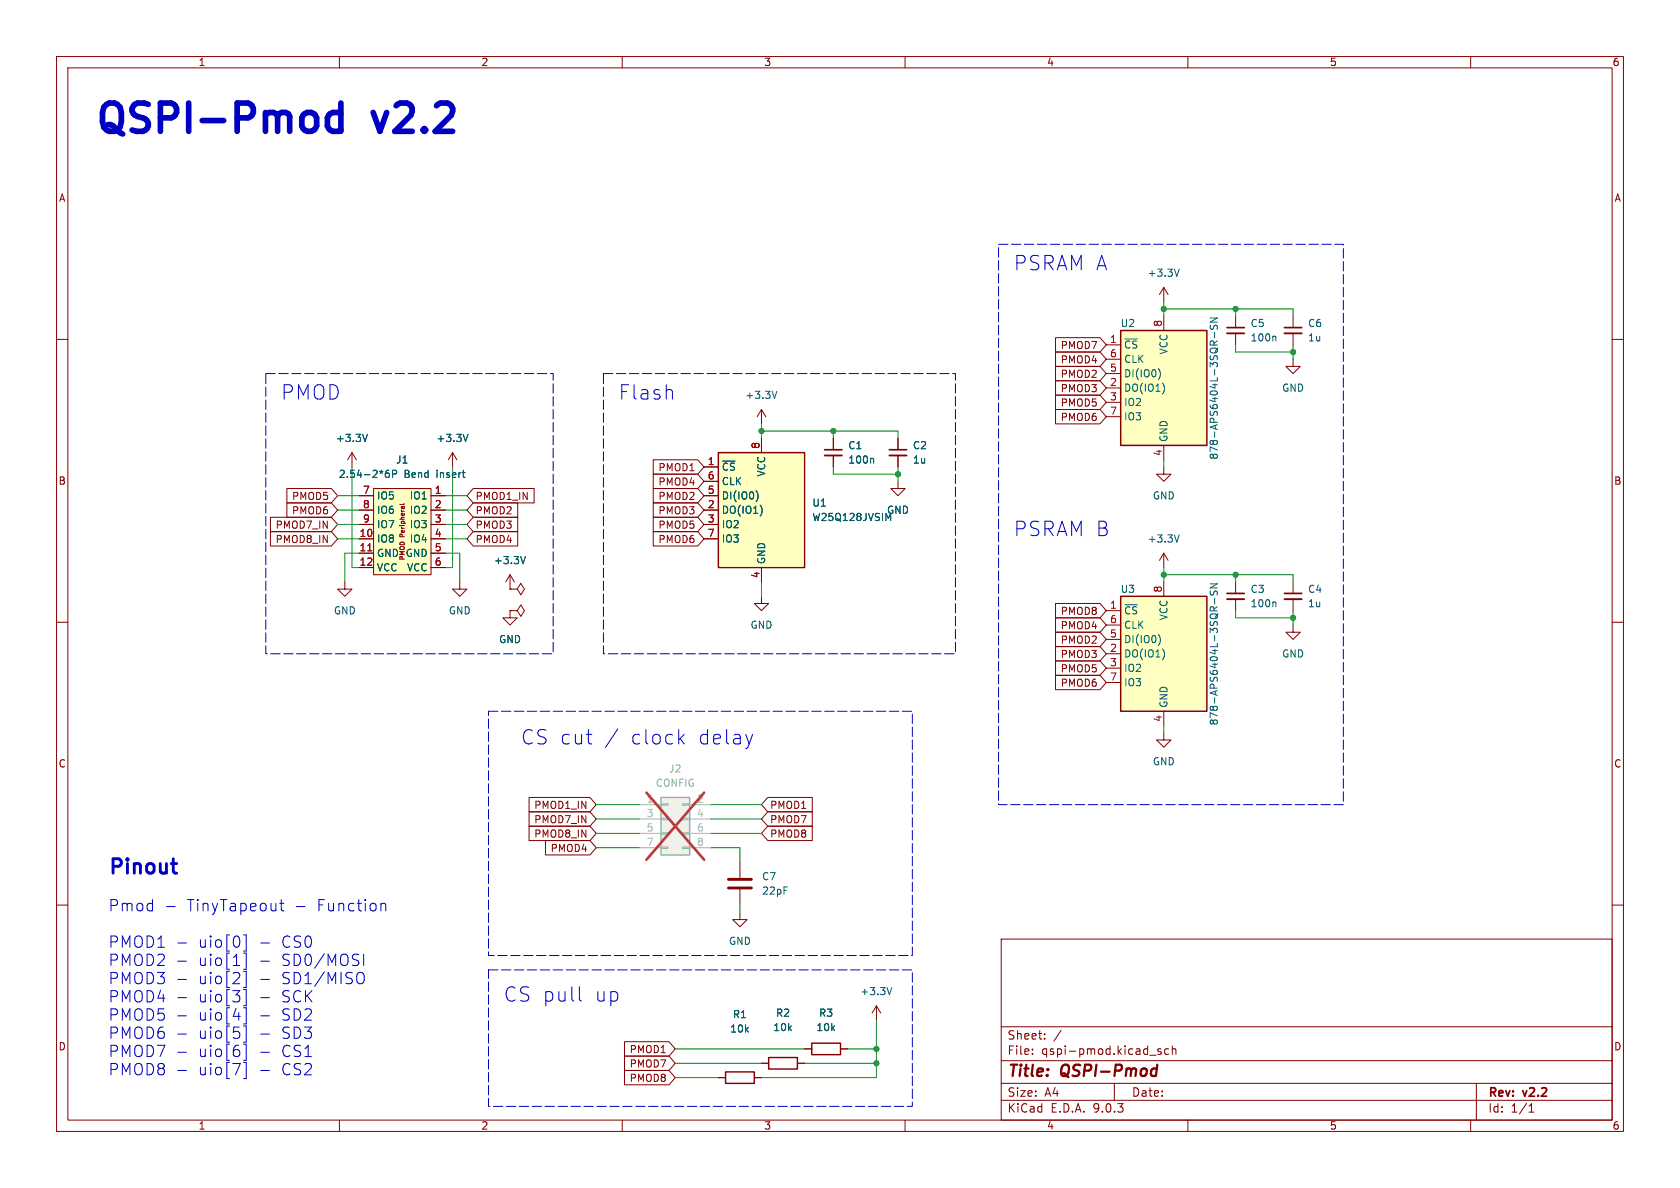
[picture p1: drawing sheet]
<svg xmlns="http://www.w3.org/2000/svg" width="297mm" height="210mm" viewBox="0 0 297 210" stroke-linecap="round" stroke-linejoin="round" font-family="sans-serif">
<g fill="none" stroke="#840000" stroke-width=".18">
<path d="M10 10h277v190h-277zM12 12h273v186h-273zM60 10v2M110 10v2M160 10v2M210 10v2M260 10v2M10 60h2M285 60h2M10 110h2M285 110h2M10 160h2"/>
<path d="M177 166h108v32h-108zM285 160h2M60 198v2M110 198v2M142.2 185.4h1.3M148.6 185.4h1.3M160 198v2M177 194.5h108M177 191.5h108M177 187.5h108M177 181.5h108M182.5 186.3v.1"/>
<path d="M182.5 185.5v.1M184.7 183.6v.1M184.7 182.8v.1M187.6 182.1l-1.3 2M197 191.5v3M203.2 186.5h1.2M205.2 185.5l-.3-.1-.2 .2v.2l.5 .2v.3h-.5M206.6 185.5l-.4-.1-.3 .3v.4l.1 .2h.6M207.2 185.5l.3-.1 .3 .1 .1 .9M207.2 184.9v1.5M210 198v2M260 198v2"/>
<path d="M261 191.5v6.5M270.3 196.6h.9M270.3 195.5l.4-.4v1.5"/>
</g>
<path d="M203.9 188.9l.6 .1M204.4 190.1l-.2 .1M204.6 188.2l-.3 2" fill="none" stroke="#840000" stroke-width=".4"/>
<path d="M143.5 184.4h5.1v2h-5.1z" fill="none" stroke="#840000" stroke-width=".25"/>
<path d="M116.8 141h5.1v10.1h-5.1z" fill="#f0f0f0"/>
<path d="M116.8 141h5.1v10.1h-5.1z" fill="none" stroke="#a1a1a1" stroke-width=".25"/>
<g fill="none" stroke="#a1a1a1" stroke-width=".18">
<path d="M113 142.2h3.8M113 144.8h3.8M113 147.3h3.8M113 149.9h3.8M116.8 142.1h1.3v.3h-1.3zM116.8 144.7h1.3v.2h-1.3zM116.8 147.2h1.3v.2h-1.3zM116.8 149.7h1.3v.3h-1.3zM120.6 142.1h1.3v.3h-1.3zM120.6 144.7h1.3v.2h-1.3zM120.6 147.2h1.3v.2h-1.3zM120.6 149.7h1.3v.3h-1.3z"/>
<path d="M121.9 142.2h3.8M121.9 144.8h3.8M121.9 147.3h3.8M121.9 149.9h3.8"/>
</g>
<path d="M114.3 140.1l10.2 11.9M124.5 140.1l-10.2 11.9" fill="none" stroke="#e12e31" stroke-width=".46"/>
<path d="M198.1 105.4h15.3v20.3h-15.3z" fill="#ffffc2"/>
<path d="M198.1 105.4h15.3v20.3h-15.3zM128.3 189.5h5v2h-5zM135.9 186.9h5.1v2.1h-5.1z" fill="none" stroke="#840000" stroke-width=".25"/>
<g fill="none" stroke="#840000" stroke-width=".18">
<path d="M195.6 108h2.5M195.6 110.5h2.5M195.6 113h2.5M195.6 115.6h2.5M195.6 118.1h2.5M205.7 102.9v2.5M195.6 120.7h2.5M205.7 125.7v2.6M154.9 177.8l-.7 1.3M154.9 177.8l.8 1.3M154.9 177.8v2.5M127 190.5h1.3"/>
<path d="M133.3 190.5h1.3M134.6 188h1.3M141 188h1.2"/>
</g>
<path d="M204.8 112.2a1.49 1.49 0 0 1 0 1.8M205.8 115.2v.9M213.9 107.5l.3-.2h.3l.1 .2M213.9 103.2h1.3l-1.3 .7h1.3M214 104.5l-.1 .5 .2 .1h.3l.3-.5 .3-.1 .2 .2-.1 .5M214.7 105.7v1M215.2 107.3l-.6 .4M157.7 174.6l-.5 1.2" fill="none" stroke="#006464" stroke-width=".18"/>
<path d="M198.1 58.4h15.3v20.3h-15.3z" fill="#ffffc2"/>
<path d="M198.1 58.4h15.3v20.3h-15.3z" fill="none" stroke="#840000" stroke-width=".25"/>
<g fill="none" stroke="#840000" stroke-width=".18">
<path d="M205.7 50.8v2.5M205.7 55.9v2.5M205.7 50.8l-.7 1.3M205.7 50.8l.8 1.3M218.4 55.9v2M218.4 58.9v2.1M228.6 55.9v2M228.6 58.9v2.1M195.6 61h2.5M195.6 63.5h2.5M195.6 66h2.5M195.6 68.6h2.5"/>
<path d="M195.6 71.1h2.5M195.6 73.7h2.5M205.7 78.7v2.6M228.6 63.5v1.3h1.3l-1.3 1.2-1.3-1.2h1.3M158.7 85.1v1.3h1.3l-1.3 1.2-1.2-1.2h1.2M90.2 101.6l-.8 1.3M90.2 101.6l.7 1.3M90.2 101.6v2.5M134.6 105.4v1.3h1.3l-1.3 1.3-1.3-1.3h1.3M218.4 102.9v2M218.4 105.9v2.1M228.6 110.5v1.3h1.3l-1.3 1.2-1.3-1.2h1.3"/>
<path d="M228.6 102.9v2M228.6 105.9v2.1M205.7 129.5v1.3h1.3l-1.3 1.3-1.2-1.3h1.2"/>
</g>
<path d="M208.5 47.6l-.5 1.2M213.9 56.2h1.3l-1.3 .7h1.3M214 57.5l-.1 .5 .2 .1h.3l.3-.5 .3-.1 .2 .2-.1 .5M214.7 58.8v.9M225.4 59.4l.2 .2v.7M204.8 65.2a1.49 1.49 0 0 1 0 1.8M205.8 68.3v.8M213.9 60.5l.3-.2h.3l.1 .2M215.2 60.3l-.6 .4M92.9 98.4l-.4 1.2M225.4 106.4l.2 .2v.7" fill="none" stroke="#006464" stroke-width=".18"/>
<path d="M216.9 57.9h3.1M227.1 57.9h3M216.9 104.9h3.1M227.1 104.9h3" fill="none" stroke="#840000" stroke-width=".3"/>
<path d="M216.9 58.9h3.1M227.1 58.9h3M216.9 105.9h3.1M227.1 105.9h3" fill="none" stroke="#840000" stroke-width=".33"/>
<path d="M127 80h15.2v20.3h-15.2z" fill="#ffffc2"/>
<path d="M127 80h15.2v20.3h-15.2z" fill="none" stroke="#840000" stroke-width=".25"/>
<g fill="none" stroke="#840000" stroke-width=".18">
<path d="M134.6 72.4v2.5M134.6 77.5v2.5M134.6 72.4l-.7 1.3M134.6 72.4l.8 1.3M147.3 77.5v2M158.7 77.5v2M62.2 80l-.7 1.3M62.2 80l.8 1.3M62.2 80v2.6M80 80l-.8 1.3M80 80l.8 1.3M80 80v2.6"/>
<path d="M124.5 82.6h2.5M124.5 85.1h2.5M124.5 87.6h2.5M124.5 90.2h2.5M124.5 92.7h2.5M124.5 95.3h2.5M147.3 80.5v2.1M158.7 80.5v2.1M205.7 82.6v1.2h1.3l-1.3 1.3-1.2-1.3h1.2M205.7 97.8l-.7 1.3M205.7 97.8l.8 1.3M205.7 97.8v2.5"/>
<path d="M61 102.9v1.2h1.2l-1.2 1.3-1.3-1.3h1.3M81.3 102.9v1.2h1.2l-1.2 1.3-1.3-1.3h1.3M90.2 104.1h1.2l.7-1 .6 1-.6 1.1-.7-1.1M90.2 104.1h.1M90.2 108h1.2l.7-1.1 .6 1.1-.6 1-.7-1M90.2 108h.1M134.6 100.3v2.6"/>
</g>
<path d="M65 76.8l-.5 1.2M82.7 76.8l-.4 1.2M137.3 69.2l-.4 1.2M133.7 86.8a1.49 1.49 0 0 1 0 1.8M134.7 89.8v.9M154.3 81l.1 .2v.7M157.5 90.7v1.3M208.5 94.6l-.5 1.2" fill="none" stroke="#006464" stroke-width=".18"/>
<path d="M145.8 79.5h3M157.2 79.5h3.1" fill="none" stroke="#840000" stroke-width=".3"/>
<path d="M145.8 80.5h3M157.2 80.5h3.1" fill="none" stroke="#840000" stroke-width=".33"/>
<path d="M66 86.4h10.2v15.2h-10.2z" fill="#ffffc2"/>
<g fill="none" stroke="#840000" stroke-width=".18">
<path d="M186.6 59.7h7.9l1.1 1.3-1.1 1.2h-7.9zM134.6 77.5v2.5M147.3 77.5v2M158.7 77.5v2M186.6 62.2h7.9l1.1 1.3-1.1 1.3h-7.9zM186.6 67.3h7.9l1.1 1.3-1.1 1.3h-7.9zM186.6 72.4h7.9l1.1 1.3-1.1 1.2h-7.9zM186.6 69.8h7.9l1.1 1.3-1.1 1.3h-7.9zM186.6 64.8h7.9l1.1 1.2-1.1 1.3h-7.9zM47.8 91.4h10.8l1.1 1.3-1.1 1.3h-10.8zM47.8 94h10.8l1.1 1.3-1.1 1.2h-10.8zM50.7 86.4h7.9l1.1 1.2-1.1 1.3h-7.9z"/>
<path d="M50.7 88.9h7.9l1.1 1.3-1.1 1.2h-7.9zM63.5 87.6h2.5M63.5 90.2h2.5M63.5 92.7h2.5M63.5 95.3h2.5M63.5 97.8h2.5M66 86.4h10.2v15.2h-10.2zM71.5 89l-.1 .2h-.7M76.2 87.6h2.5M76.2 90.2h2.5M76.2 92.7h2.5M76.2 95.3h2.5"/>
<path d="M76.2 97.8h2.5M83.7 94h7.8v2.5h-7.8l-1.2-1.2zM83.7 91.4h7.8v2.6h-7.8l-1.2-1.3zM83.7 88.9h7.8v2.5h-7.8l-1.2-1.2zM83.7 86.4h10.7v2.5h-10.7l-1.2-1.3zM115.5 83.8h7.8l1.2 1.3-1.2 1.3h-7.8zM115.5 86.4h7.8l1.2 1.2-1.2 1.3h-7.8zM115.5 88.9h7.8l1.2 1.3-1.2 1.2h-7.8zM115.5 94h7.8l1.2 1.3-1.2 1.2h-7.8zM115.5 91.4h7.8l1.2 1.3-1.2 1.3h-7.8zM115.5 81.3h7.8l1.2 1.3-1.2 1.2h-7.8zM124.5 87.6h2.5"/>
<path d="M124.5 90.2h2.5M124.5 92.7h2.5M124.5 95.3h2.5M124.5 82.6h2.5M124.5 85.1h2.5M147.3 80.5v2.1M158.7 80.5v2.1M63.5 100.3h2.5M76.2 100.3h2.5M90.2 108v1.2h1.2l-1.2 1.3-1.3-1.3h1.3M90.2 104.1h.1M90.2 108h.1"/>
<path d="M134.6 100.3v2.6M186.6 109.2h7.9l1.1 1.3-1.1 1.3h-7.9zM186.6 116.8h7.9l1.1 1.3-1.1 1.3h-7.9zM186.6 106.7h7.9l1.1 1.3-1.1 1.2h-7.9zM186.6 119.4h7.9l1.1 1.3-1.1 1.2h-7.9zM186.6 114.3h7.9l1.1 1.3-1.1 1.2h-7.9zM186.6 111.8h7.9l1.1 1.2-1.1 1.3h-7.9zM93.5 146h10.8l1.1 1.3-1.1 1.3h-10.8zM93.5 143.5h10.8l1.1 1.3-1.1 1.3h-10.8zM93.5 141h10.8l1.1 1.2-1.1 1.3h-10.8zM96.4 148.6h7.9l1.1 1.3-1.1 1.2h-7.9zM130.8 152.4v2.8"/>
<path d="M130.8 157.2v2.8M135.7 143.5h7.9v2.6h-7.9l-1.1-1.3zM135.7 141h7.9v2.5h-7.9l-1.1-1.3zM135.7 146h7.9v2.6h-7.9l-1.1-1.3zM130.8 161.3v1.3h1.3l-1.3 1.2-1.3-1.2h1.3M110.4 189.2h7.9l1.1 1.3-1.1 1.3h-7.9zM110.4 184.1h7.9l1.1 1.3-1.1 1.3h-7.9zM110.4 186.7h7.9l1.1 1.3-1.1 1.2h-7.9zM127 190.5h1.3M133.3 190.5h1.3M134.6 188h1.3M141 188h1.2"/>
<path d="M142.2 185.4h1.3M148.6 185.4h1.3"/>
</g>
<path d="M65 97.4h.7" fill="none" stroke="#a90000" stroke-width=".18"/>
<path d="M65 76.8l-.5 1.2M82.7 76.8l-.4 1.2M68.2 83.7l.4-.1 .3 .3-.2 .4-.3 .1-.2-.1M68.7 83.1l-.3 .1-.2 .2M69.4 83.8l.6-.1 .1-.1v-.3l-.7-.2v1.3M81.7 83.6h.5M82.1 84.4h.1M92.9 98.4l-.4 1.2M133.7 86.8a1.49 1.49 0 0 1 0 1.8M134.7 89.8v.9M154.3 81l.1 .2v.7M157.5 90.7v1.3" fill="none" stroke="#006464" stroke-width=".18"/>
<path d="M128.8 157h4M128.8 155.4h4" fill="none" stroke="#840000" stroke-width=".51"/>
<g fill="none" stroke="#009600" stroke-width=".18">
<path d="M205.7 53.3v2.6M205.7 54.6h22.9v1.3M218.4 54.6v1.3M134.6 76.2h24.1v1.3M134.6 74.9v2.6M147.3 76.2v1.3M218.4 61v1.2h10.2M228.6 61v2.5M59.7 87.6h3.8M59.7 92.7h3.8M59.7 90.2h3.8M59.7 95.3h3.8"/>
<path d="M62.2 82.6v17.7h1.3M63.5 97.8h-2.5v5.1M78.7 97.8h2.6v5.1M78.7 87.6h3.8M78.7 92.7h3.8M78.7 90.2h3.8M78.7 95.3h3.8M80 82.6v17.7h-1.3M147.3 82.6v1.2h11.4M158.7 82.6v2.5M205.7 81.3v1.3M134.6 102.9v2.5"/>
<path d="M205.7 100.3v2.6M205.7 101.6h22.9v1.3M218.4 101.6v1.3M218.4 108v1.2h10.2M228.6 108v2.5M205.7 128.3v1.2M105.4 149.9h7.6M105.4 147.3h7.6M105.4 142.2h7.6M105.4 144.8h7.6M125.7 149.9h5.1v2.5M125.7 147.3h8.9"/>
<path d="M125.7 142.2h8.9M125.7 144.8h8.9M130.8 160v1.3M119.4 185.4h22.8M119.4 188h15.2M119.4 190.5h7.6M142.2 188h12.7M149.9 185.4h5M154.9 180.3v10.2h-20.3"/>
</g>
<path d="M30.3 152.7h.9M31 154.4h.2" fill="none" stroke="#0000c2" stroke-width=".51"/>
<g fill="none" stroke="#0000c2" stroke-width=".18">
<path d="M109.2 128.9l-2.2 3.2M120.2 130.5l.8 1M121 129.8l-1 1M133.1 129.8l-.7 1.7M49.4 159.7h.8M49.7 159v1.7l.1 .2 .4 .1M67.4 159.8l.2-.1 .5 .1 .1 1.2M29.4 160.3h1.6M31.4 166.7h1.6M31.4 169.9h1.6M31.4 173.1h1.6M31.4 176.4h1.6"/>
<path d="M31.4 179.6h1.6M43.1 165.3h.4v2.8h-.4M43.1 168.5h.4v2.8h-.4M43.1 171.7h.4v2.9h-.4M43.1 174.9h.4v2.9h-.4M43.1 178.1h.4v2.9h-.4M46.1 166.7h1.5M46.1 169.9h1.5M46.1 173.1h1.5M46.1 176.4h1.5M46.1 179.6h1.5M52.4 160.3h1.5"/>
<path d="M63.9 171.9l.2 .1a1.28 1.28 0 0 1-.2 1.9M64.3 168.7v2M102.4 174.4v2.2l.4 .4M31.4 182.8h1.6M31.4 186h1.6M31.4 189.2h1.6M43.1 181.4h.4v2.8h-.4M43.1 184.6h.4v2.8h-.4M43.1 187.8h.4v2.9h-.4M46.1 182.8h1.5M46.1 186h1.5M46.1 189.2h1.5"/>
</g>
<path d="M60.3 18.2v5M60.3 20.1l-.5-.2h-1l-.7 .5-.2 .4v1.5l.5 .7 .4 .2h1l.5-.2" fill="none" stroke="#0000c2" stroke-width="1"/>
<path d="M176.5 43.2h61v99h-61zM47 66h50.8v49.6h-50.8zM106.7 66h62.2v49.6h-62.2zM86.4 125.7h74.9v43.2h-74.9zM86.4 171.5h74.9v24.1h-74.9z" fill="none" stroke="#0000c2" stroke-width=".18" stroke-dasharray="1.7 .6"/>
<g fill="#009600" stroke="#009600" stroke-width=".18">
<circle cx="154.9" cy="185.4" r=".46"/>
<circle cx="154.9" cy="188" r=".46"/>
<circle cx="158.7" cy="83.8" r=".46"/>
<circle cx="228.6" cy="62.2" r=".46"/>
<circle cx="205.7" cy="54.6" r=".46"/>
<circle cx="218.4" cy="54.6" r=".46"/>
<circle cx="205.7" cy="101.6" r=".46"/>
<circle cx="228.6" cy="109.2" r=".46"/>
<circle cx="218.4" cy="101.6" r=".46"/>
<circle cx="134.6" cy="76.2" r=".46"/>
<circle cx="147.3" cy="76.2" r=".46"/>
</g>
<g font-size="7" fill="#0000c2">
<text x="16.5" y="23.9">QSPI-Pmod</text>
<text x="66.6" y="23.9">v2.2</text>
</g>
<g font-size="3.5" fill="#0000c2">
<text x="179.1" y="48">PSRAM A</text>
<text x="49.5" y="70.9">PMOD</text>
<text x="109.2" y="70.9">Flash</text>
<text x="179.1" y="95">PSRAM B</text>
<text x="91.9" y="131.8">CS cut</text>
<text x="111.1" y="131.8">clock</text>
<text x="123.1" y="131.8">delay</text>
<text x="19" y="154.7">Pinout</text>
<text x="88.9" y="177.3">CS pull</text>
<text x="104.9" y="177.3">up</text>
</g>
<g font-size="2.8" fill="#0000c2">
<text x="19" y="161.3">Pmod</text>
<text x="33" y="161.3">TinyTapeout</text>
<text x="56" y="161.3">Function</text>
<text x="19" y="167.7">PMOD1</text>
<text x="35" y="167.7">uio[0]</text>
<text x="49.8" y="167.7">CS0</text>
<text x="19" y="170.9">PMOD2</text>
<text x="35" y="170.9">uio[1]</text>
<text x="49.8" y="170.9">SD0/MOSI</text>
<text x="19" y="174.2">PMOD3</text>
<text x="19" y="177.4">PMOD4</text>
<text x="35" y="174.2">uio[2]</text>
<text x="35" y="177.4">uio[3]</text>
<text x="49.8" y="174.2">SD1/MISO</text>
<text x="49.8" y="177.4">SCK</text>
<text x="19" y="180.6">PMOD5</text>
<text x="19" y="183.8">PMOD6</text>
<text x="35" y="180.6">uio[4]</text>
<text x="35" y="183.8">uio[5]</text>
<text x="49.8" y="180.6">SD2</text>
<text x="49.8" y="183.8">SD3</text>
<text x="19" y="187">PMOD7</text>
<text x="19" y="190.3">PMOD8</text>
<text x="35" y="187">uio[6]</text>
<text x="35" y="190.3">uio[7]</text>
<text x="49.8" y="187">CS1</text>
<text x="49.8" y="190.3">CS2</text>
</g>
<g font-size="2.8" fill="#840000">
<text x="178" y="190.9">Title:</text>
<text x="187.7" y="190.9">QSPI-Pmod</text>
</g>
<g font-size="2.1" fill="#840000">
<text x="178" y="184">Sheet:</text>
<text x="178" y="186.7">File:</text>
<text x="184.1" y="186.7">qspi-pmod.kicad_sch</text>
<text x="178" y="196.9">KiCad</text>
<text x="178" y="194.1">Size:</text>
<text x="184.7" y="194.1">A4</text>
<text x="185.7" y="196.9">E.D.A.</text>
<text x="193.3" y="196.9">9.0.3</text>
<text x="200" y="194.1">Date:</text>
<text x="263" y="194.3">Rev:</text>
<text x="263" y="196.9">Id:</text>
<text x="267.1" y="196.9">1/1</text>
<text x="269.4" y="194.3">v2.2</text>
</g>
<g font-size="1.8" fill="#840000">
<text x="35" y="11.9">1</text>
<text x="85" y="11.9">2</text>
<text x="135" y="11.9">3</text>
<text x="185" y="11.9">4</text>
<text x="235" y="11.9">5</text>
<text x="285" y="11.9">6</text>
<text x="10.3" y="35.9">A</text>
<text x="285.3" y="35.9">A</text>
<text x="187.4" y="64.5">PMOD4</text>
<text x="187.4" y="61.9">PMOD7</text>
<text x="187.4" y="69.5">PMOD3</text>
<text x="187.4" y="67">PMOD2</text>
<text x="187.4" y="74.6">PMOD6</text>
<text x="187.4" y="72.1">PMOD5</text>
<text x="116.3" y="83.5">PMOD1</text>
<text x="10.3" y="85.9">B</text>
<text x="51.5" y="88.6">PMOD5</text>
<text x="84" y="88.6">PMOD1_IN</text>
<text x="116.3" y="86">PMOD4</text>
<text x="116.3" y="88.6">PMOD2</text>
<text x="285.3" y="85.9">B</text>
<text x="48.6" y="93.7">PMOD7_IN</text>
<text x="51.5" y="91.1">PMOD6</text>
<text x="84" y="93.7">PMOD3</text>
<text x="84" y="91.1">PMOD2</text>
<text x="116.3" y="91.1">PMOD3</text>
<text x="116.3" y="93.7">PMOD5</text>
<text x="48.6" y="96.2">PMOD8_IN</text>
<text x="84" y="96.2">PMOD4</text>
<text x="116.3" y="96.2">PMOD6</text>
<text x="187.4" y="111.4">PMOD4</text>
<text x="187.4" y="108.9">PMOD8</text>
<text x="187.4" y="114">PMOD2</text>
<text x="187.4" y="119.1">PMOD5</text>
<text x="187.4" y="116.5">PMOD3</text>
<text x="187.4" y="121.6">PMOD6</text>
<text x="10.3" y="135.9">C</text>
<text x="285.3" y="135.9">C</text>
<text x="94.3" y="143.2">PMOD1_IN</text>
<text x="136" y="143.2">PMOD1</text>
<text x="94.3" y="148.3">PMOD8_IN</text>
<text x="94.3" y="145.7">PMOD7_IN</text>
<text x="136" y="145.7">PMOD7</text>
<text x="136" y="148.3">PMOD8</text>
<text x="97.2" y="150.8">PMOD4</text>
<text x="10.3" y="185.9">D</text>
<text x="285.3" y="185.9">D</text>
<text x="111.2" y="191.5">PMOD8</text>
<text x="111.2" y="186.4">PMOD1</text>
<text x="111.2" y="188.9">PMOD7</text>
<text x="35" y="199.9">1</text>
<text x="85" y="199.9">2</text>
<text x="135" y="199.9">3</text>
<text x="185" y="199.9">4</text>
<text x="235" y="199.9">5</text>
<text x="285" y="199.9">6</text>
</g>
<g font-size="1.8" fill="#006464">
<text x="202.8" y="49.1">+3.3V</text>
<text x="198" y="58">U2</text>
<text x="221" y="58">C5</text>
<text x="231.1" y="58">C6</text>
<text x="198.6" y="61.8">~{CS}</text>
<text x="198.6" y="64.4">CLK</text>
<text x="206.6" y="62.8" transform="rotate(-90 206.6 62.8)">VCC</text>
<text x="221" y="60.6">100n</text>
<text x="231.1" y="60.6">1u</text>
<text x="131.7" y="70.7">+3.3V</text>
<text x="198.6" y="66.9">DI(IO0)</text>
<text x="198.6" y="69.4">DO(IO1)</text>
<text x="198.6" y="72">IO2</text>
<text x="226.6" y="69.4">GND</text>
<text x="198.6" y="74.5">IO3</text>
<text x="59.3" y="78.3">+3.3V</text>
<text x="69.9" y="82.1">J1</text>
<text x="77.1" y="78.3">+3.3V</text>
<text x="127.5" y="83.4">~{CS}</text>
<text x="149.9" y="79.6">C1</text>
<text x="149.9" y="82.1">100n</text>
<text x="161.3" y="79.6">C2</text>
<text x="161.3" y="82.1">1u</text>
<text x="206.6" y="78.2" transform="rotate(-90 206.6 78.2)">GND</text>
<text x="215.5" y="81.4" transform="rotate(-90 215.5 81.4)">878-APS6404L-3SQR-SN</text>
<text x="59.8" y="84.7">2.54-2*6P</text>
<text x="66.5" y="88.5">IO5</text>
<text x="71.4" y="84.7">Bend</text>
<text x="72.3" y="88.5">IO1</text>
<text x="77.3" y="84.7">insert</text>
<text x="127.5" y="86">CLK</text>
<text x="127.5" y="88.5">DI(IO0)</text>
<text x="135.5" y="84.3" transform="rotate(-90 135.5 84.3)">VCC</text>
<text x="143.5" y="89.8">U1</text>
<text x="203.7" y="88.5">GND</text>
<text x="66.5" y="91">IO6</text>
<text x="66.5" y="93.6">IO7</text>
<text x="72.3" y="91">IO2</text>
<text x="72.3" y="93.6">IO3</text>
<text x="127.5" y="91">DO(IO1)</text>
<text x="127.5" y="93.6">IO2</text>
<text x="143.5" y="92.3">W25Q128JVSIM</text>
<text x="156.7" y="91">GND</text>
<text x="66.5" y="96.1">IO8</text>
<text x="66.5" y="98.7">GND GND</text>
<text x="66.5" y="101.2">VCC</text>
<text x="71.9" y="101.2">VCC</text>
<text x="72.3" y="96.1">IO4</text>
<text x="87.2" y="99.9">+3.3V</text>
<text x="127.5" y="96.1">IO3</text>
<text x="135.5" y="99.8" transform="rotate(-90 135.5 99.8)">GND</text>
<text x="202.8" y="96.1">+3.3V</text>
<text x="198" y="105">U3</text>
<text x="221" y="105">C3</text>
<text x="221" y="107.5">100n</text>
<text x="231.1" y="105">C4</text>
<text x="231.1" y="107.5">1u</text>
<text x="58.9" y="108.8">GND</text>
<text x="79.2" y="108.8">GND</text>
<text x="88.1" y="113.9">GND</text>
<text x="132.6" y="111.4">GND</text>
<text x="198.6" y="108.8">~{CS}</text>
<text x="198.6" y="111.4">CLK</text>
<text x="198.6" y="113.9">DI(IO0)</text>
<text x="206.6" y="109.7" transform="rotate(-90 206.6 109.7)">VCC</text>
<text x="198.6" y="116.4">DO(IO1)</text>
<text x="198.6" y="119">IO2</text>
<text x="226.6" y="116.4">GND</text>
<text x="198.6" y="121.5">IO3</text>
<text x="206.6" y="125.2" transform="rotate(-90 206.6 125.2)">GND</text>
<text x="215.5" y="128.3" transform="rotate(-90 215.5 128.3)">878-APS6404L-3SQR-SN</text>
<text x="203.7" y="135.5">GND</text>
<text x="134.6" y="155.8">C7</text>
<text x="134.6" y="158.3">22pF</text>
<text x="128.8" y="167.2">GND</text>
<text x="137.1" y="179.9">R2</text>
<text x="144.7" y="179.9">R3</text>
<text x="152" y="176.1">+3.3V</text>
<text x="129" y="182.7">10k</text>
<text x="129.5" y="180.2">R1</text>
<text x="136.6" y="182.5">10k</text>
<text x="144.2" y="182.5">10k</text>
</g>
<g font-size="1.8" fill="#a90000">
<text x="205.5" y="57.9" transform="rotate(-90 205.5 57.9)">8</text>
<text x="196.1" y="60.7">1</text>
<text x="196.1" y="63.2">6</text>
<text x="196.1" y="65.8">5</text>
<text x="196.1" y="68.3">2</text>
<text x="196.1" y="70.9">3</text>
<text x="196.1" y="73.4">7</text>
<text x="125" y="82.3">1</text>
<text x="134.4" y="79.4" transform="rotate(-90 134.4 79.4)">8</text>
<text x="205.5" y="80.7" transform="rotate(-90 205.5 80.7)">4</text>
<text x="64.1" y="87.4">7</text>
<text x="64.1" y="89.9">8</text>
<text x="76.8" y="87.4">1</text>
<text x="76.8" y="89.9">2</text>
<text x="125" y="84.8">6</text>
<text x="125" y="87.4">5</text>
<text x="125" y="89.9">2</text>
<text x="63.5" y="95">10</text>
<text x="64.1" y="92.5">9</text>
<text x="76.8" y="92.5">3</text>
<text x="76.8" y="95">4</text>
<text x="125" y="92.5">3</text>
<text x="125" y="95">7</text>
<text x="63.5" y="97.5">11</text>
<text x="63.5" y="100.1">12</text>
<text x="76.8" y="97.5">5</text>
<text x="76.8" y="100.1">6</text>
<text x="134.4" y="102.3" transform="rotate(-90 134.4 102.3)">4</text>
<text x="196.1" y="107.7">1</text>
<text x="205.5" y="104.8" transform="rotate(-90 205.5 104.8)">8</text>
<text x="196.1" y="110.2">6</text>
<text x="196.1" y="112.8">5</text>
<text x="196.1" y="115.3">2</text>
<text x="196.1" y="117.9">3</text>
<text x="196.1" y="120.4">7</text>
<text x="205.5" y="127.7" transform="rotate(-90 205.5 127.7)">4</text>
</g>
<g font-size="1.8" fill="#989898">
<text x="118.2" y="136.8">J2</text>
<text x="115.8" y="139.3">CONFIG</text>
</g>
<g font-size="1.8" fill="#aaa">
<text x="114.2" y="142">1</text>
<text x="123.1" y="142">2</text>
<text x="114.2" y="144.5">3</text>
<text x="114.2" y="147.1">5</text>
<text x="114.2" y="149.6">7</text>
<text x="123.1" y="144.5">4</text>
<text x="123.1" y="147.1">6</text>
<text x="123.1" y="149.6">8</text>
</g>
<text font-size="1.1" fill="#840000" x="71.7" y="94.9" transform="rotate(-90 71.7 94.9)">Peripheral</text>
<text font-size="1.1" fill="#006464" x="71.7" y="99.2" transform="rotate(-90 71.7 99.2)">PMOD</text>
</svg>
